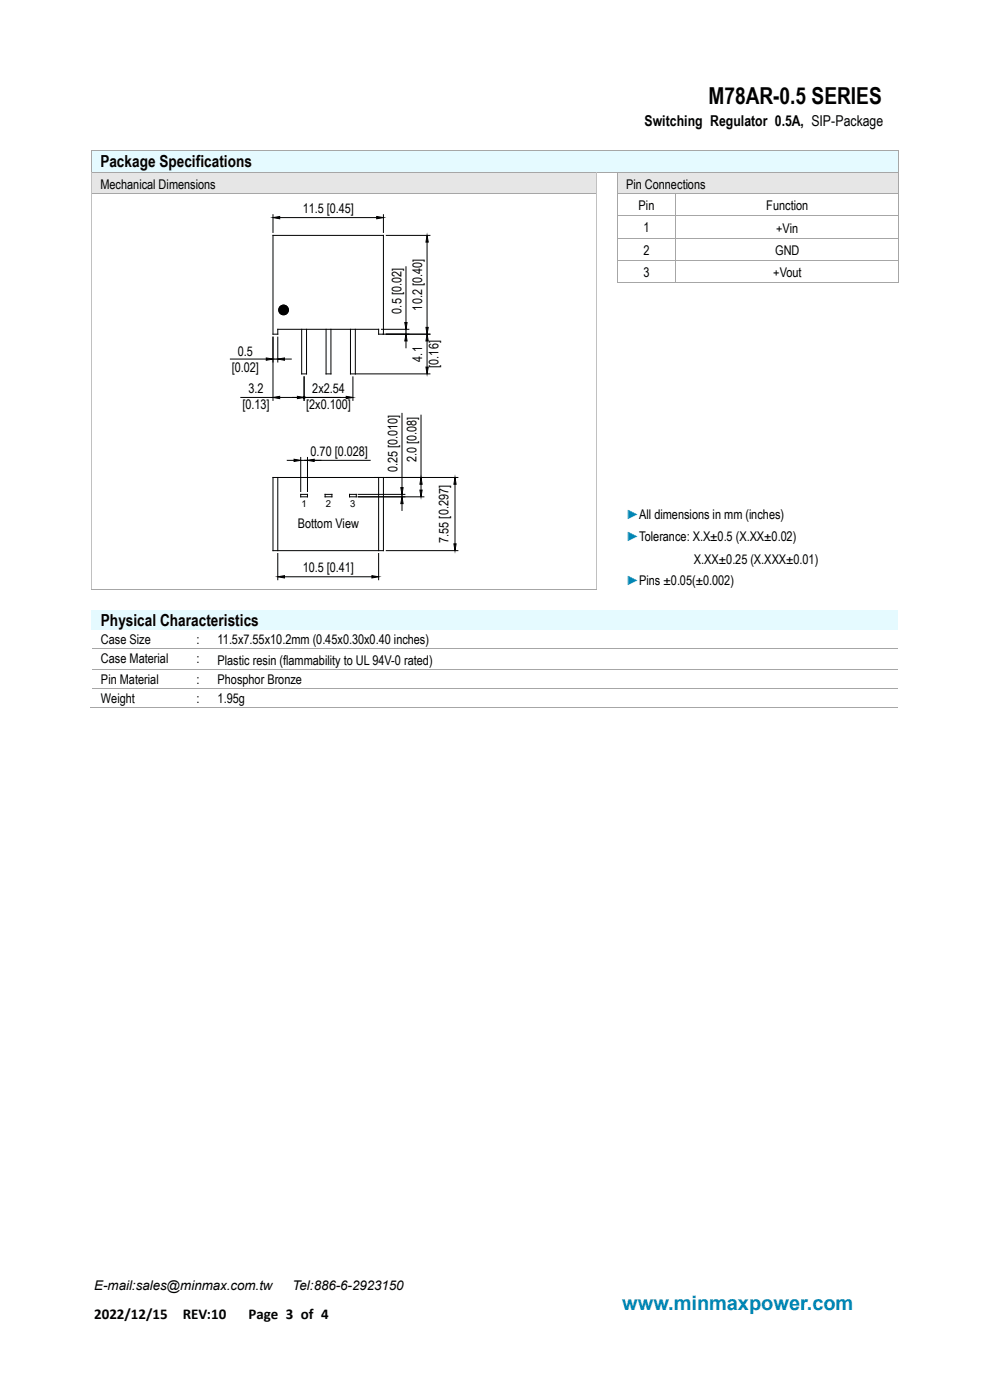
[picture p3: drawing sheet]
<svg xmlns="http://www.w3.org/2000/svg" width="210mm" height="297mm" viewBox="0 0 210 297" stroke-linecap="round" stroke-linejoin="round" font-family="sans-serif">
<path d="M19.5 31.9h171v4.5h-171z" fill-rule="evenodd" fill="#e5faff"/>
<path d="M21.3 32h167.4v4.3h-167.4z" fill="#e5faff"/>
<path d="M19.3 31.7h.2v.2h-.2z" fill="#a6a6a6"/>
<path d="M19.5 31.8h171" fill="none" stroke="#a6a6a6" stroke-width=".21"/>
<path d="M190.5 31.7h.2v.2h-.2z" fill="#a6a6a6"/>
<path d="M19.4 31.9v4.5M190.6 31.9v4.5" fill="none" stroke="#a6a6a6" stroke-width=".21"/>
<g fill="#e6e6e6">
<path d="M19.4 36.6h107.2v4.5h-107.2z" fill-rule="evenodd"/>
<path d="M131 36.6h59.5v4.5h-59.5z" fill-rule="evenodd"/>
</g>
<g fill="#e6e6e6">
<path d="M21.3 36.7h103.4v4.2h-103.4z"/>
<path d="M132.8 36.7h55.9v4.2h-55.9z"/>
</g>
<g fill="#a6a6a6">
<path d="M19.3 36.4h.2v.2h-.2z"/>
<path d="M19.5 36.4h.1v.2h-.1z"/>
</g>
<path d="M19.6 36.5h106.9" fill="none" stroke="#a6a6a6" stroke-width=".21"/>
<path d="M126.5 36.4h.2v.2h-.2z" fill="#a6a6a6"/>
<path d="M126.7 36.5h4.1" fill="none" stroke="#a6a6a6" stroke-width=".21"/>
<path d="M130.8 36.4h.2v.2h-.2z" fill="#a6a6a6"/>
<path d="M131 36.5h59.5" fill="none" stroke="#a6a6a6" stroke-width=".21"/>
<path d="M190.5 36.4h.2v.2h-.2z" fill="#a6a6a6"/>
<path d="M19.4 36.6v4.5M126.6 36.6v4.5" fill="none" stroke="#c0c0c0" stroke-width=".21"/>
<path d="M130.9 36.6v4.5M190.6 36.6v4.5" fill="none" stroke="#a6a6a6" stroke-width=".21"/>
<g fill="none" stroke="#000" stroke-width=".21">
<path d="M57.9 46.2l1.4-.3v.5zM57.9 45.6v3.7M59.3 46.2h20.6M79.9 45.9l1.4 .3-1.4 .2zM81.3 45.6v3.7M81.9 49.9h9.3M86.1 56.6v11.8M90.6 49.9l.2 1.5h-.4zM90.6 51.4v18.1M48.9 76.2h7.6M56.5 75.9l1.4 .3-1.4 .2zM57.9 71.5v13.4"/>
<path d="M57.9 76.2h1M58.9 76.2l1.5-.3v.5zM58.9 71.5v5.3M60.4 76.2h1.4M64 69.9v9.4h1v-9.4M64.5 79.9v5M69.2 69.9v9.4h1v-9.4M74.3 69.9v9.4h1.1v-9.4M74.9 79.9v5M75.5 79.3h15.7M80.9 69.9h5.8M85.9 68.4h.5l-.3 1.5z"/>
<path d="M86.1 70.9l.3 1.4h-.5zM86.1 72.3v1.5M86.1 69.9v1M90.4 69.5h.4l-.2 1.4zM90.4 77.9h.4l-.2 1.4zM90.6 70.9l.2 1.4h-.4zM90.6 72.3v5.6M91.2 70.9h-10.9v-1h-21.4v1h-1v-21h23.4v21M51.1 84.3h6.8M57.9 84.3l1.4-.2v.5zM59.3 84.3h14.1M60.9 97.7h1.5"/>
<path d="M62.4 97.4l1.4 .3-1.4 .2zM63.1 84.1l1.4 .2-1.4 .3zM63.8 97.1v7.2M64.3 84.3h.2l-.1 .1zM64.4 84.2l.1 .1h-.2zM64.4 84.2l.1-.1v.2zM64.5 84.3h.2l-.1 .1zM64.5 84.3l.1 .1-.1 .1zM64.5 84.3v.2l-.1-.1zM64.5 84.1l.1 .1-.1 .1zM64.6 84.2l.1 .1h-.2zM65.2 97.7l1.5-.3v.5z"/>
<path d="M65.2 97.1v7.2M73.4 84.1l1.5 .2-1.5 .3zM78.5 97.7h-14.7M85.3 87.7v15.7M89.3 88.1v13.2M58.9 117.4v5.6M58.9 101.3v15.5M63.8 104.9h1.4v.5h-1.4zM69 104.9h1.4v.5h-1.4zM74.1 104.9h1.5v.5h-1.5zM76 105.4h13.9M76 104.9h9.9"/>
<path d="M80.3 117.4v5.6M80.3 101.3v15.5M81.9 116.8h15.2M85 103.4h.5l-.2 1.5zM85.3 105.4l.2 1.4h-.5zM85.3 106.8v1.5M85.3 104.9v.5M89.1 104h.4l-.2 1.4zM89.3 101.3l.2 1.4h-.4zM89.3 102.7v1.3M96.3 115.4h.5l-.3 1.4zM96.5 101.3l.3 1.4h-.5z"/>
<path d="M96.5 102.7v12.7M97.1 101.3h-39.2v15.5h23.4v-15.5M58.9 122.4l1.5-.3v.5zM60.4 122.4h18.5M78.9 122.1l1.4 .3-1.4 .2z"/>
<circle cx="60.2" cy="65.8" r="1.02"/>
</g>
<g fill="#000">
<path d="M57.9 46.2l1.4-.3v.5zM79.9 45.9l1.4 .3-1.4 .2zM90.6 49.9l.2 1.5h-.4zM56.5 75.9l1.4 .3-1.4 .2zM58.9 76.2l1.5-.3v.5zM86.1 70.9l.3 1.4h-.5zM85.9 68.4h.5l-.3 1.5zM90.4 69.5h.4l-.2 1.4zM90.4 77.9h.4l-.2 1.4zM90.6 70.9l.2 1.4h-.4zM57.9 84.3l1.4-.2v.5zM62.4 97.4l1.4 .3-1.4 .2z"/>
<path d="M63.1 84.1l1.4 .2-1.4 .3zM64.3 84.3h.2l-.1 .1zM64.4 84.2l.1 .1h-.2zM64.5 84.3v.2l-.1-.1zM64.4 84.2l.1-.1v.2zM64.5 84.3h.2l-.1 .1zM64.5 84.3l.1 .1-.1 .1zM64.5 84.1l.1 .1-.1 .1zM64.6 84.2l.1 .1h-.2zM65.2 97.7l1.5-.3v.5zM73.4 84.1l1.5 .2-1.5 .3zM85 103.4h.5l-.2 1.5z"/>
<path d="M85.3 105.4l.2 1.4h-.5zM89.1 104h.4l-.2 1.4zM89.3 101.3l.2 1.4h-.4zM96.5 101.3l.3 1.4h-.5zM96.3 115.4h.5l-.3 1.4zM58.9 122.4l1.5-.3v.5zM78.9 122.1l1.4 .3-1.4 .2z"/>
<circle cx="60.2" cy="65.8" r="1.03"/>
</g>
<path d="M19.3 41.1l.1 .1z" fill="#c0c0c0"/>
<path d="M19.4 41.1h107.1" fill="none" stroke="#a6a6a6" stroke-width=".21"/>
<path d="M126.5 41.1l.1 .1z" fill="#c0c0c0"/>
<path d="M130.8 41.1h.2v.1h-.2z" fill="#a6a6a6"/>
<path d="M131 41.1h12.3" fill="none" stroke="#a6a6a6" stroke-width=".21"/>
<path d="M143.3 41.1h.2v.1h-.2z" fill="#a6a6a6"/>
<path d="M143.5 41.1h47" fill="none" stroke="#a6a6a6" stroke-width=".21"/>
<path d="M190.5 41.1h.2v.1h-.2z" fill="#a6a6a6"/>
<path d="M19.4 41.2v4.5M126.6 41.2v4.5" fill="none" stroke="#c0c0c0" stroke-width=".21"/>
<path d="M130.9 41.2v4.5M143.4 41.2v4.5M190.6 41.2v4.5" fill="none" stroke="#a6a6a6" stroke-width=".21"/>
<g fill="#c0c0c0">
<path d="M19.3 45.7l.1 .2z"/>
<path d="M126.5 45.7l.1 .2z"/>
</g>
<path d="M130.8 45.7h.2v.2h-.2z" fill="#a6a6a6"/>
<path d="M131 45.8h12.3" fill="none" stroke="#a6a6a6" stroke-width=".21"/>
<path d="M143.3 45.7h.2v.2h-.2z" fill="#a6a6a6"/>
<path d="M143.5 45.8h47" fill="none" stroke="#a6a6a6" stroke-width=".21"/>
<path d="M190.5 45.7h.2v.2h-.2z" fill="#a6a6a6"/>
<path d="M19.4 45.9v4.5M126.6 45.9v4.5" fill="none" stroke="#c0c0c0" stroke-width=".21"/>
<path d="M130.9 45.9v4.5M143.4 45.9v4.5M190.6 45.9v4.5" fill="none" stroke="#a6a6a6" stroke-width=".21"/>
<g fill="#c0c0c0">
<path d="M19.3 50.4l.1 .2z"/>
<path d="M126.5 50.4l.1 .2z"/>
</g>
<path d="M130.8 50.4h.2v.2h-.2z" fill="#a6a6a6"/>
<path d="M131 50.5h12.3" fill="none" stroke="#a6a6a6" stroke-width=".21"/>
<path d="M143.3 50.4h.2v.2h-.2z" fill="#a6a6a6"/>
<path d="M143.5 50.5h47" fill="none" stroke="#a6a6a6" stroke-width=".21"/>
<path d="M190.5 50.4h.2v.2h-.2z" fill="#a6a6a6"/>
<path d="M19.4 50.6v4.5M126.6 50.6v4.5" fill="none" stroke="#c0c0c0" stroke-width=".21"/>
<path d="M130.9 50.6v4.5M143.4 50.6v4.5M190.6 50.6v4.5" fill="none" stroke="#a6a6a6" stroke-width=".21"/>
<g fill="#c0c0c0">
<path d="M19.3 55.1l.1 .1z"/>
<path d="M126.5 55.1l.1 .1z"/>
</g>
<path d="M130.8 55.1h.2v.1h-.2z" fill="#a6a6a6"/>
<path d="M131 55.2h12.3" fill="none" stroke="#a6a6a6" stroke-width=".21"/>
<path d="M143.3 55.1h.2v.1h-.2z" fill="#a6a6a6"/>
<path d="M143.5 55.2h47" fill="none" stroke="#a6a6a6" stroke-width=".21"/>
<path d="M190.5 55.1h.2v.1h-.2z" fill="#a6a6a6"/>
<path d="M19.4 55.2v4.6M126.6 55.2v4.6" fill="none" stroke="#c0c0c0" stroke-width=".21"/>
<path d="M130.9 55.2v4.6M143.4 55.2v4.6M190.6 55.2v4.6" fill="none" stroke="#a6a6a6" stroke-width=".21"/>
<g fill="#c0c0c0">
<path d="M19.3 59.8l.1 .1z"/>
<path d="M126.5 59.8l.1 .1z"/>
</g>
<g fill="#a6a6a6">
<path d="M130.8 59.8h.2v.1h-.2z"/>
<path d="M131 59.8h.1v.1h-.1z"/>
</g>
<path d="M131.1 59.9h12.2" fill="none" stroke="#a6a6a6" stroke-width=".21"/>
<g fill="#a6a6a6">
<path d="M143.3 59.8h.2v.1h-.2z"/>
<path d="M143.5 59.8h.1v.1h-.1z"/>
</g>
<path d="M143.6 59.9h46.9" fill="none" stroke="#a6a6a6" stroke-width=".21"/>
<path d="M190.5 59.8h.2v.1h-.2z" fill="#a6a6a6"/>
<path d="M19.4 59.9v4.5M126.6 59.9v4.5" fill="none" stroke="#c0c0c0" stroke-width=".21"/>
<g fill="#c0c0c0">
<path d="M19.3 64.4l.1 .2z"/>
<path d="M126.5 64.4l.1 .2z"/>
</g>
<path d="M19.4 64.6v4.5M126.6 64.6v4.5" fill="none" stroke="#c0c0c0" stroke-width=".21"/>
<g fill="#c0c0c0">
<path d="M19.3 69.1l.1 .2z"/>
<path d="M126.5 69.1l.1 .2z"/>
</g>
<path d="M19.4 69.3v4.5M126.6 69.3v4.5" fill="none" stroke="#c0c0c0" stroke-width=".21"/>
<g fill="#c0c0c0">
<path d="M19.3 73.8l.1 .2z"/>
<path d="M126.5 73.8l.1 .2z"/>
</g>
<path d="M19.4 74v4.4M126.6 74v4.4" fill="none" stroke="#c0c0c0" stroke-width=".21"/>
<g fill="#c0c0c0">
<path d="M19.3 78.4l.1 .2z"/>
<path d="M126.5 78.4l.1 .2z"/>
</g>
<path d="M19.4 78.6v4.5M126.6 78.6v4.5" fill="none" stroke="#c0c0c0" stroke-width=".21"/>
<g fill="#c0c0c0">
<path d="M19.3 83.1l.1 .2z"/>
<path d="M126.5 83.1l.1 .2z"/>
</g>
<path d="M19.4 83.3v4.5M126.6 83.3v4.5" fill="none" stroke="#c0c0c0" stroke-width=".21"/>
<g fill="#c0c0c0">
<path d="M19.3 87.8l.1 .2z"/>
<path d="M126.5 87.8l.1 .2z"/>
</g>
<path d="M19.4 88v4.5M126.6 88v4.5" fill="none" stroke="#c0c0c0" stroke-width=".21"/>
<g fill="#c0c0c0">
<path d="M19.3 92.5l.1 .2z"/>
<path d="M126.5 92.5l.1 .2z"/>
</g>
<path d="M19.4 92.7v4.5M126.6 92.7v4.5" fill="none" stroke="#c0c0c0" stroke-width=".21"/>
<g fill="#c0c0c0">
<path d="M19.3 97.2l.1 .1z"/>
<path d="M126.5 97.2l.1 .1z"/>
</g>
<path d="M19.4 97.3v4.5M126.6 97.3v4.5" fill="none" stroke="#c0c0c0" stroke-width=".21"/>
<g fill="#c0c0c0">
<path d="M19.3 101.8l.1 .2z"/>
<path d="M126.5 101.8l.1 .2z"/>
</g>
<path d="M19.4 102v4.5M126.6 102v4.5" fill="none" stroke="#c0c0c0" stroke-width=".21"/>
<g fill="#c0c0c0">
<path d="M19.3 106.5l.1 .2z"/>
<path d="M126.5 106.5l.1 .2z"/>
</g>
<path d="M19.4 106.7v4.5M126.6 106.7v4.5" fill="none" stroke="#c0c0c0" stroke-width=".21"/>
<g fill="#c0c0c0">
<path d="M19.3 111.2l.1 .1z"/>
<path d="M126.5 111.2l.1 .1z"/>
</g>
<path d="M19.4 111.3v4.6M126.6 111.3v4.6" fill="none" stroke="#c0c0c0" stroke-width=".21"/>
<g fill="#c0c0c0">
<path d="M19.3 115.9l.1 .1z"/>
<path d="M126.5 115.9l.1 .1z"/>
</g>
<path d="M19.4 116v4.5M126.6 116v4.5" fill="none" stroke="#c0c0c0" stroke-width=".21"/>
<g fill="#c0c0c0">
<path d="M19.3 120.5l.1 .2z"/>
<path d="M126.5 120.5l.1 .2z"/>
</g>
<path d="M19.4 120.7v4.2M126.6 120.7v4.2" fill="none" stroke="#c0c0c0" stroke-width=".21"/>
<path d="M19.3 125h107.2" fill="none" stroke="#a6a6a6" stroke-width=".21"/>
<path d="M126.5 124.9l.1 .2z" fill="#a6a6a6"/>
<path d="M19.5 129.3h171v4.3h-171z" fill-rule="evenodd" fill="#e5faff"/>
<path d="M21.4 129.3h167.2v4.3h-167.2z" fill="#e5faff"/>
<path d="M19.5 137.5h20.2" fill="none" stroke="#a6a6a6" stroke-width=".21"/>
<path d="M39.7 137.5h.2v.1h-.2z" fill="#a6a6a6"/>
<path d="M39.9 137.5h4.3" fill="none" stroke="#a6a6a6" stroke-width=".21"/>
<path d="M44.2 137.5h.2v.1h-.2z" fill="#a6a6a6"/>
<path d="M44.4 137.5h146.1M19.5 141.9h20.2" fill="none" stroke="#a6a6a6" stroke-width=".21"/>
<path d="M39.7 141.9h.2v.1h-.2z" fill="#a6a6a6"/>
<path d="M39.9 141.9h4.3" fill="none" stroke="#a6a6a6" stroke-width=".21"/>
<path d="M44.2 141.9h.2v.1h-.2z" fill="#a6a6a6"/>
<path d="M19.5 146h20.2M44.4 141.9h146.1" fill="none" stroke="#a6a6a6" stroke-width=".21"/>
<path d="M39.7 145.9h.2v.2h-.2z" fill="#a6a6a6"/>
<path d="M39.9 146h4.3" fill="none" stroke="#a6a6a6" stroke-width=".21"/>
<path d="M44.2 145.9h.2v.2h-.2z" fill="#a6a6a6"/>
<path d="M19.3 150.1h20.4M44.4 146h146.1" fill="none" stroke="#a6a6a6" stroke-width=".21"/>
<path d="M39.5 150h.1v.2h-.1z" fill="#a6a6a6"/>
<path d="M39.6 150.1h4.6" fill="none" stroke="#a6a6a6" stroke-width=".21"/>
<path d="M43.9 150h.2v.2h-.2z" fill="#a6a6a6"/>
<path d="M44.1 150.1h146.4" fill="none" stroke="#a6a6a6" stroke-width=".21"/>
<text font-size="5" x="150.3" y="22.1">M78AR-0.5 SERIES</text>
<text font-size="4.2" fill="#0085ad" x="132" y="277.8">www.minmaxpower.com</text>
<g font-size="3.5">
<text x="21.3" y="35.4">Package Specifications</text>
<text x="21.4" y="132.7">Physical Characteristics</text>
</g>
<g font-size="3.2">
<text x="136.7" y="26.8">Switching Regulator 0.5A, SIP-Package</text>
<text x="20" y="279.8">2022/12/15</text>
<text x="38.8" y="279.8">REV:10</text>
<text x="52.7" y="279.8">Page 3 of 4</text>
</g>
<g font-size="2.8">
<text x="21.3" y="40.1">Mechanical Dimensions</text>
<text x="132.8" y="40.1">Pin Connections</text>
<text x="64.2" y="45.1">11.5 [0.45]</text>
<text x="135.5" y="44.6">Pin</text>
<text x="162.6" y="44.6">Function</text>
<text x="136.5" y="49.2">1</text>
<text x="164.7" y="49.4">+Vin</text>
<text x="136.5" y="54.1">2</text>
<text x="136.5" y="58.8">3</text>
<text x="164" y="58.8">+Vout</text>
<text x="164.5" y="54.1">GND</text>
<text x="89.6" y="65.9" transform="rotate(-90 89.6 65.9)">10.2 [0.40]</text>
<text x="85.2" y="66.5" transform="rotate(-90 85.2 66.5)">0.5 [0.02]</text>
<text x="50.4" y="75.6">0.5</text>
<text x="89.6" y="76.7" transform="rotate(-90 89.6 76.7)">4.1</text>
<text x="49.2" y="79">[0.02]</text>
<text x="52.7" y="83.3">3.2</text>
<text x="66.2" y="83.3">2x2.54</text>
<text x="93" y="78" transform="rotate(-90 93 78)">[0.16]</text>
<text x="51.4" y="86.8">[0.13]</text>
<text x="65" y="86.7">[2x0.100]</text>
<text x="65.9" y="96.7">0.70 [0.028]</text>
<text x="84.3" y="100.2" transform="rotate(-90 84.3 100.2)">0.25 [0.010]</text>
<text x="88.4" y="98" transform="rotate(-90 88.4 98)">2.0 [0.08]</text>
<text x="63.2" y="112">Bottom View</text>
<text x="95.2" y="115.2" transform="rotate(-90 95.2 115.2)">7.55 [0.297]</text>
<text x="147.2" y="119.5">X.XX±0.25 (X.XXX±0.01)</text>
<text x="64.2" y="121.3">10.5 [0.41]</text>
<text x="21.4" y="136.7">Case Size</text>
<text x="41.7" y="136.7">:</text>
<text x="46.1" y="136.7">11.5x7.55x10.2mm (0.45x0.30x0.40 inches)</text>
<text x="21.4" y="140.8">Case Material</text>
<text x="41.7" y="140.8">:</text>
<text x="46.1" y="141">Plastic resin (flammability to UL 94V-0 rated)</text>
<text x="21.4" y="145.2">Pin Material</text>
<text x="21.4" y="149.2">Weight</text>
<text x="41.7" y="145.2">:</text>
<text x="41.7" y="149.2">:</text>
<text x="46.1" y="145.2">Phosphor Bronze</text>
<text x="46.1" y="149.2">1.95g</text>
<text x="20" y="273.6">E-mail:sales@minmax.com.tw</text>
<text x="62.1" y="273.6">Tel:886-6-2923150</text>
</g>
<g font-size="2.8" fill="#0089e6">
<text x="132.8" y="110.2">►All dimensions in mm (inches)</text>
<text x="132.8" y="114.9">►Tolerance: X.X±0.5 (X.XX±0.02)</text>
<text x="132.8" y="124.1">►Pins ±0.05(±0.002)</text>
</g>
<g font-size="2">
<text x="64" y="107.5">1</text>
<text x="69.1" y="107.6">2</text>
<text x="74.3" y="107.6">3</text>
</g>
</svg>
